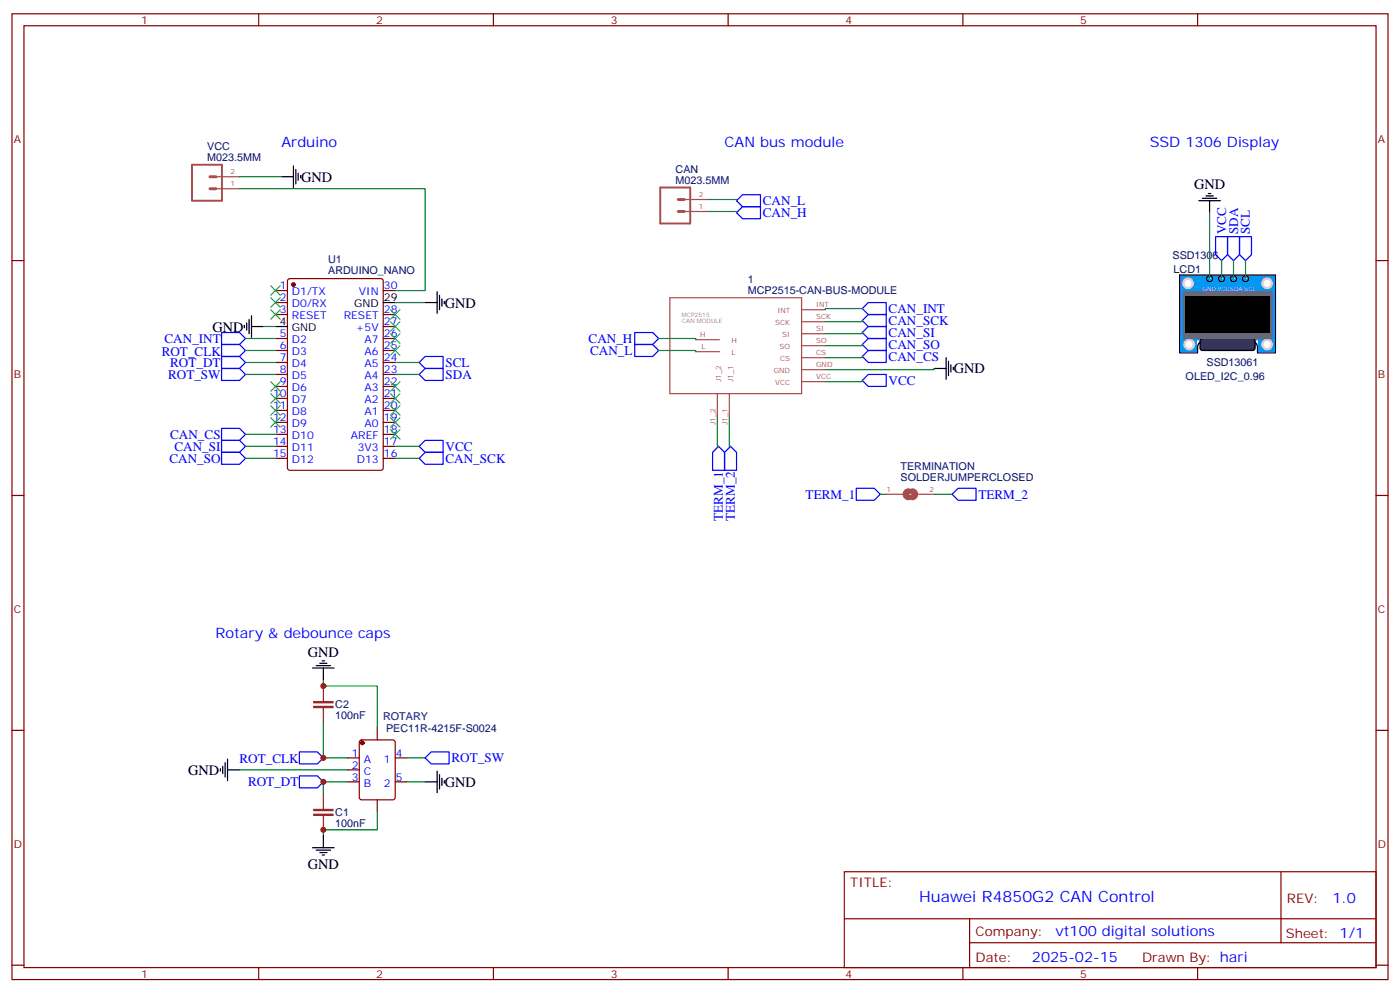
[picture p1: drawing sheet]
<svg xmlns="http://www.w3.org/2000/svg" width="412mm" height="292mm" viewBox="0 0 412 292" stroke-linecap="round" stroke-linejoin="round" font-family="sans-serif">
<g fill="none" stroke="#870000" stroke-width=".35">
<path d="M3.5 4.1h405.4v284.3h-405.4zM7.1 7.6h398.2v277.3h-398.2zM76.2 4.1v3.5M145.3 4.1v3.5M214.5 4.1v3.5M283.6 4.1v3.5M352.8 4.1v3.5M3.5 76.7h3.6M405.3 76.7h3.6M81.1 85.5h3.6M81.1 89.1h3.6M81.1 92.6h3.6"/>
<path d="M81.1 99.7h3.6M84.9 82.2l.5-.2h26.8l.6 .5 .1 55.3-.5 .6-27 .1-.7-.5v-55.3zM112.9 85.5h3.5M112.9 92.6h3.5M112.9 99.7h3.5M112.9 96.1h3.5M81.1 103.2h3.6M81.1 106.7h3.6M81.1 110.2h3.6M81.1 113.8h3.6M81.1 117.3h3.6M112.9 103.2h3.5"/>
<path d="M112.9 106.7h3.5M112.9 110.2h3.5M112.9 113.8h3.5M112.9 117.3h3.5M81.1 120.8h3.6M81.1 124.4h3.6M81.1 127.9h3.6M81.1 131.4h3.6M81.1 134.9h3.6M112.9 120.8h3.5M112.9 124.4h3.5M112.9 127.9h3.5"/>
<path d="M112.9 131.4h3.5M112.9 134.9h3.5M3.5 145.9h3.6M405.3 145.9h3.6M3.5 215h3.6M405.3 215h3.6M248.7 256.6h156.6v28.3h-156.6zM377.3 256.7v20.8M248.7 270.5h156.5M285.6 277.5h119.6M285.6 270.5v14.1M3.5 284.2h3.6"/>
<path d="M76.2 284.9v3.5M145.3 284.9v3.5M214.5 284.9v3.5M283.6 284.9v3.5M352.8 284.9v3.5M405.3 284.2h3.6"/>
</g>
<circle cx="86.4" cy="83.8" r=".53" fill="#870000" stroke="#870000" stroke-width=".35"/>
<path d="M81.1 96.1h3.6M112.9 89.1h3.5" fill="none" stroke="#000" stroke-width=".35"/>
<path d="M197.3 87.7h38.8v28.2h-38.8zM236.1 91.2h7M236.1 94.7h7M236.1 98.2h7M205 103.5h6.9M205 100h6.9M211.3 116v6.9M214.8 116v6.9M236.1 101.8h7M236.1 105.3h7M236.1 108.8h7M236.1 112.4h7" fill="none" stroke="#a64a4a" stroke-width=".35"/>
<path d="M347.5 81h28.2v19.4h-28.2z" fill="#09f" stroke="#fff" stroke-width=".35"/>
<path d="M347.5 81h28.2v22.9h-5.3v-1.8" fill="none" stroke="#000" stroke-width=".35"/>
<g fill="#fff">
<circle cx="366.9" cy="82" r=".18"/>
<circle cx="363.4" cy="82" r=".18"/>
<circle cx="356.3" cy="82" r=".18"/>
<circle cx="359.8" cy="82" r=".18"/>
</g>
<g fill="#fff" stroke="#ccc" stroke-width=".71">
<circle cx="350" cy="83.4" r="1.41"/>
<circle cx="373.2" cy="83.4" r="1.41"/>
</g>
<path d="M354.8 100.4a1.91 1.91 0 0 0-2 1.7M368.7 100.4a1.91 1.91 0 0 1 1.7 2" fill="none" stroke="#000" stroke-width=".35"/>
<path d="M354.5 100.4h14.2z" fill="#09f" stroke="#000" stroke-width=".35"/>
<g fill="none" stroke="#000" stroke-width=".35">
<path d="M347.5 81v22.9h5.3v-1.8"/>
<circle cx="356.3" cy="82" r=".88"/>
<circle cx="359.8" cy="82" r=".88"/>
<circle cx="363.4" cy="82" r=".88"/>
<circle cx="366.9" cy="82" r=".88"/>
</g>
<path d="M370.8 99.3h4.6v4.2h-4.6z" fill="#09f" stroke="#09f" stroke-width=".35"/>
<circle cx="373.2" cy="101.4" r="1.41" fill="#fff" stroke="#ccc" stroke-width=".71"/>
<path d="M347.8 99.3h4.6v4.2h-4.6z" fill="#09f" stroke="#09f" stroke-width=".35"/>
<circle cx="350.3" cy="101.4" r="1.41" fill="#fff" stroke="#ccc" stroke-width=".71"/>
<path d="M353.7 99.9l.5-.2h14.8l.7 .4v2.4l-.2 .5-.5 .2h-14.8l-.5-.2-.2-.5v-2.1z" fill="#333" stroke="#000" stroke-width=".35"/>
<path d="M348.5 85.9h26.1v13.8h-26.1z" fill="#666" stroke="#666" stroke-width=".35"/>
<path d="M349.2 87.3h24.7v10.6h-24.7z" fill="#000" stroke="#000" stroke-width=".35"/>
<path d="M106.1 218l.4-.2h9.2l.7 .5v16.5l-.4 .6-9.5 .1-.6-.5-.1-16.5zM111.1 214.3v3.5M102.3 223.1h3.5M102.3 226.7h3.5M102.3 230.2h3.5M111.1 235.5v3.5M116.4 223.1h3.5M116.4 230.2h3.5" fill="none" stroke="#870000" stroke-width=".35"/>
<circle cx="106.7" cy="218.7" r=".53" fill="#870000" stroke="#870000" stroke-width=".35"/>
<g fill="none" stroke="#000" stroke-width=".35">
<path d="M82.9 52h3.5M86.4 48.9v6.3M87.1 49.9v4.3M87.8 51v2.1M88.5 51.7v.7M353.1 59.1h6.4M354.2 58.4h4.2M355.2 57.7h2.2M356 57h.7M356.3 59.1v3.5M72 95.8v.7M72.7 95.1v2.1"/>
<path d="M73.4 94v4.2M74.1 96.1h3.5M74.1 93v6.3M125.2 89.1h3.6M128.8 85.9v6.4M129.5 87v4.2M130.2 88v2.1M130.9 88.7v.7M275.2 108.5h3.5M278.7 105.3v6.4M279.4 106.4v4.2M280.1 107.4v2.1"/>
<path d="M280.8 108.1v.7M92.1 196.7h6.3M93.1 196h4.3M94.2 195.3h2.1M94.9 194.6h.7M95.2 196.7v3.5M64.9 226.3v.7M65.6 225.6v2.1M66.3 224.5v4.3M67 226.7h3.6M67 223.5v6.3M125.2 230.2h3.6"/>
<path d="M128.8 227v6.4M129.5 228.1v4.2M130.2 229.1v2.1M130.9 229.8v.7M92.1 249.6h6.3M93.1 250.3h4.3M94.2 251h2.1M94.9 251.7h.7M95.2 246.1v3.5"/>
</g>
<g fill="none" stroke="#008700" stroke-width=".35">
<path d="M70.6 55.6h54.6v29.9h-8.8M70.6 52h12.3M208.5 58.7h8.5v.4M208.5 62.3h8.5v.3M356.3 62.6v19.4M359.8 76.7v5.3M363.4 76.7v5.3M366.9 76.7v5.3M72.3 99.7h8.8M77.6 96.1h3.5M116.4 89.1h8.8M194 99.7h11v.3"/>
<path d="M254 90.8h-10.9v.4M254 94.4v.3h-10.9M254 97.9v.3h-10.9M72.3 103.2h8.8M72.3 106.7h8.8M72.3 110.2h8.8M116.4 106.7h7.1M116.4 110.2h7.1M194 103.2h11v.3M254 101.4v.4h-10.9M254 105v.3h-10.9M254 112v.4h-10.9"/>
<path d="M275.2 108.5v.3h-32.1M72.3 131.4h8.8M72.3 134.9h8.8M72.3 127.9h8.8M116.4 131.4h7.1M116.4 134.9h7.1M211.3 122.9v8.5h.4M214.8 122.9v8.5h.4M259.3 145.5h1.8M275.2 145.5h5.3M95.2 200.2v1.8h15.9v12.3M95.2 212.5v10.6h7.1"/>
<path d="M70.6 226.7h31.7M102.3 230.2h-7.1v3.5M111.1 239v5.3h-15.9v1.8M119.9 230.2h5.3M119.9 223.1h5.3"/>
</g>
<path d="M95.2 202v4.6M95.2 208.3v4.2M95.2 233.7v4.6M95.2 240.1v4.2" fill="none" stroke="#8c2424" stroke-width=".35"/>
<g fill="#8c2424" stroke="#8c2424" stroke-width=".35">
<path d="M92.4 206.6h5.7v.3h-5.7z"/>
<path d="M92.4 208h5.7v.3h-5.7z"/>
<path d="M92.4 238.3h5.7v.4h-5.7z"/>
<path d="M92.4 239.7h5.7v.4h-5.7z"/>
</g>
<g fill="none" stroke="#00f" stroke-width=".35">
<path d="M217 59.1l1.7-1.8h5.3v3.6h-5.3zM217 62.6l1.7-1.7h5.3v3.5h-5.3zM358.1 69.7h3.5v5.3l-1.8 1.7-1.7-1.7zM361.6 69.7h3.5v5.3l-1.7 1.7-1.8-1.7zM365.1 69.7h3.6v5.3l-1.8 1.7-1.8-1.7zM65.3 97.9h5.3l1.7 1.8-1.7 1.7h-5.3zM187 97.9h5.3l1.7 1.8-1.7 1.7h-5.3zM254 94.4l1.8-1.8h5.3v3.5h-5.3zM254 97.9l1.8-1.8h5.3v3.6h-5.3zM255.8 89.1h5.3v3.5h-5.3l-1.8-1.8zM65.3 101.4h5.3l1.7 1.8-1.7 1.8h-5.3zM65.3 105h5.3l1.7 1.7-1.7 1.8h-5.3z"/>
<path d="M65.3 108.5h5.3l1.7 1.7-1.7 1.8h-5.3zM123.5 106.7l1.7-1.7h5.3v3.5h-5.3zM123.5 110.2l1.7-1.7h5.3v3.5h-5.3zM187 101.4h5.3l1.7 1.8-1.7 1.8h-5.3zM254 101.4l1.8-1.7h5.3v3.5h-5.3zM254 105l1.8-1.8h5.3v3.5h-5.3zM254 112l1.8-1.8h5.3v3.6h-5.3zM65.3 133.2h5.3l1.7 1.7-1.7 1.8h-5.3zM65.3 129.6h5.3l1.7 1.8-1.7 1.8h-5.3zM65.3 126.1h5.3l1.7 1.8-1.7 1.7h-5.3zM123.5 131.4l1.7-1.8h5.3v3.6h-5.3zM123.5 134.9l1.7-1.7h5.3v3.5h-5.3z"/>
<path d="M211.7 131.4l1.7 1.8v5.3h-3.5v-5.3zM215.2 131.4l1.8 1.8v5.3h-3.6v-5.3zM252.2 143.8h5.3l1.8 1.7-1.8 1.8h-5.3zM280.5 145.5l1.7-1.7h5.3v3.5h-5.3zM88.2 221.4h5.3l1.7 1.7-1.7 1.8h-5.3zM88.2 228.4h5.3l1.7 1.8-1.7 1.8h-5.3zM125.2 223.1l1.8-1.7h5.3v3.5h-5.3z"/>
</g>
<g fill="none" stroke="#3c3" stroke-width=".35">
<path d="M79.7 91.2l2.8 2.8M79.7 87.7l2.8 2.8M79.7 84.1l2.8 2.9M82.5 91.2l-2.8 2.8M82.5 87.7l-2.8 2.8M82.5 84.1l-2.8 2.9M115 94.7l2.8 2.8M115 98.2l2.8 2.9M115 91.2l2.8 2.8M117.8 94.7l-2.8 2.8M117.8 98.2l-2.8 2.9M117.8 91.2l-2.8 2.8"/>
<path d="M79.7 112.4l2.8 2.8M79.7 115.9l2.8 2.8M79.7 119.4l2.8 2.8M82.5 112.4l-2.8 2.8M82.5 115.9l-2.8 2.8M82.5 119.4l-2.8 2.8M115 119.4l2.8 2.8M115 115.9l2.8 2.8M115 112.4l2.8 2.8M115 101.8l2.8 2.8M117.8 119.4l-2.8 2.8M117.8 115.9l-2.8 2.8"/>
<path d="M117.8 112.4l-2.8 2.8M117.8 101.8l-2.8 2.8M79.7 122.9l2.8 2.9M82.5 122.9l-2.8 2.9M115 122.9l2.8 2.9M115 126.5l2.8 2.8M117.8 122.9l-2.8 2.9M117.8 126.5l-2.8 2.8"/>
</g>
<path d="M56.6 48.5h8.8v10.6h-8.8zM194.5 55.2h8.8v10.6h-8.8z" fill="none" stroke="#a64a4a" stroke-width=".56"/>
<path d="M61.8 52h1.8M61.8 55.6h1.8M199.8 58.7h1.7M199.8 62.3h1.7" fill="none" stroke="#a64a4a" stroke-width=".85"/>
<path d="M63.6 55.6h7M63.6 52h7M201.5 58.7h7M201.5 62.3h7M261.1 145.5h3.4M264.6 145.5h1.3M270.5 145.5h4.7" fill="none" stroke="#a64a4a" stroke-width=".35"/>
<path d="M267.6 144.6a.88 .88 0 0 0-.8 .9 .88 .88 0 0 0 .8 .9M268.7 144.6a.88 .88 0 0 1 .9 .9 .88 .88 0 0 1-.9 .9" fill="none" stroke="#a64a4a" stroke-width="1.8"/>
<g fill="#c00">
<circle cx="95.3" cy="230.2" r=".88"/>
<circle cx="95.3" cy="244.3" r=".88"/>
<circle cx="95.3" cy="202" r=".88"/>
<circle cx="95.3" cy="223.1" r=".88"/>
</g>
<text font-size="4.6" fill="#00f" x="270.8" y="265.7">Huawei R4850G2 CAN Control</text>
<g font-size="4.2" fill="#00f">
<text x="82.9" y="43.2">Arduino</text>
<text x="213.4" y="43.2">CAN bus module</text>
<text x="338.7" y="43.2">SSD 1306 Display</text>
<text x="63.5" y="187.9">Rotary &amp; debounce caps</text>
<text x="392.5" y="265.9">1.0</text>
<text x="310.9" y="275.5">vt100 digital solutions</text>
<text x="304" y="283.3">2025-02-15</text>
</g>
<g font-size="4.2">
<text x="88.7" y="53.5">GND</text>
<text x="351.7" y="55.8">GND</text>
<text x="131.1" y="90.5">GND</text>
<text x="62.6" y="97.6">GND</text>
<text x="281" y="110">GND</text>
<text x="90.7" y="193.4">GND</text>
<text x="55.4" y="228.2">GND</text>
<text x="131.1" y="231.7">GND</text>
<text x="90.7" y="255.7">GND</text>
</g>
<g font-size="3.9" fill="#00f">
<text x="224.7" y="64">CAN_H</text>
<text x="224.7" y="60.4">CAN_L</text>
<text x="361.2" y="69" transform="rotate(-90 361.2 69)">VCC</text>
<text x="364.7" y="69" transform="rotate(-90 364.7 69)">SDA</text>
<text x="368.2" y="69" transform="rotate(-90 368.2 69)">SCL</text>
<text x="261.8" y="92.1">CAN_INT</text>
<text x="261.8" y="95.6">CAN_SCK</text>
<text x="48.5" y="101">CAN_INT</text>
<text x="173.4" y="100.9">CAN_H</text>
<text x="261.8" y="99.1">CAN_SI</text>
<text x="47.6" y="104.7">ROT_CLK</text>
<text x="50.1" y="107.9">ROT_DT</text>
<text x="173.8" y="104.4">CAN_L</text>
<text x="261.8" y="102.7">CAN_SO</text>
<text x="261.8" y="106.2">CAN_CS</text>
<text x="49.5" y="111.5">ROT_SW</text>
<text x="131.2" y="108">SCL</text>
<text x="131.2" y="111.6">SDA</text>
<text x="261.8" y="113.3">VCC</text>
<text x="50.1" y="129.2">CAN_CS</text>
<text x="49.9" y="136.3">CAN_SO</text>
<text x="51.4" y="132.8">CAN_SI</text>
<text x="131.2" y="132.7">VCC</text>
<text x="131.2" y="136.2">CAN_SCK</text>
<text x="237.3" y="146.8">TERM_1</text>
<text x="288.2" y="146.8">TERM_2</text>
<text x="212.9" y="153.4" transform="rotate(-90 212.9 153.4)">TERM_1</text>
<text x="216.5" y="153.4" transform="rotate(-90 216.5 153.4)">TERM_2</text>
<text x="70.6" y="224.7">ROT_CLK</text>
<text x="133" y="224.5">ROT_SW</text>
<text x="73.1" y="231.4">ROT_DT</text>
</g>
<g font-size="3.9" fill="#800">
<text x="250.5" y="261.2">TITLE:</text>
<text x="379.1" y="265.9">REV:</text>
<text x="287.4" y="275.4">Company:</text>
<text x="378.7" y="276">Sheet: 1/1</text>
<text x="287.4" y="283.1">Date:</text>
<text x="336.4" y="283.2">Drawn By: hari</text>
</g>
<g font-size="3.2" fill="#800">
<text x="41.6" y="7.1">1</text>
<text x="110.8" y="7.1">2</text>
<text x="179.9" y="7.1">3</text>
<text x="249.1" y="7.1">4</text>
<text x="318.2" y="7.1">5</text>
<text x="4.1" y="42.2">A</text>
<text x="405.9" y="42.2">A</text>
<text x="4.1" y="111.3">B</text>
<text x="405.9" y="111.3">B</text>
<text x="4.1" y="180.4">C</text>
<text x="405.9" y="180.4">C</text>
<text x="4.1" y="249.6">D</text>
<text x="405.9" y="249.6">D</text>
<text x="41.6" y="287.9">1</text>
<text x="110.8" y="287.9">2</text>
<text x="179.9" y="287.9">3</text>
<text x="249.1" y="287.9">4</text>
<text x="318.2" y="287.9">5</text>
</g>
<g font-size="3.2" fill="#000080">
<text x="61.1" y="47.4">M023.5MM</text>
<text x="61.1" y="44.3">VCC</text>
<text x="199" y="51">CAN</text>
<text x="199" y="54.2">M023.5MM</text>
<text x="96.7" y="77.4">U1</text>
<text x="345.4" y="76.1">SSD1306</text>
<text x="96.7" y="80.6">ARDUINO_NANO</text>
<text x="220.3" y="83.4">1</text>
<text x="345.7" y="80.3">LCD1</text>
<text x="220.3" y="86.6">MCP2515-CAN-BUS-MODULE</text>
<text x="355.4" y="107.9">SSD13061</text>
<text x="349.2" y="112">OLED_I2C_0.96</text>
<text x="265.3" y="141.5">SOLDERJUMPERCLOSED</text>
<text x="265.3" y="138.3">TERMINATION</text>
<text x="98.8" y="208.4">C2</text>
<text x="98.8" y="211.7">100nF</text>
<text x="112.9" y="211.9">ROTARY</text>
<text x="113.7" y="215.4">PEC11R-4215F-S0024</text>
<text x="98.8" y="243.4">100nF</text>
<text x="98.8" y="240.1">C1</text>
</g>
<g font-size="3.2" fill="#00f">
<text x="82.5" y="85.2">1</text>
<text x="82.5" y="88.7">2</text>
<text x="86" y="87">D1/TX</text>
<text x="105.7" y="87">VIN</text>
<text x="113.1" y="85.2">30</text>
<text x="82.5" y="92.3">3</text>
<text x="86" y="90.5">D0/RX</text>
<text x="86" y="94">RESET</text>
<text x="101.2" y="94">RESET</text>
<text x="113.1" y="95.8">27</text>
<text x="113.1" y="92.3">28</text>
<text x="82.5" y="99.3">5</text>
<text x="86" y="101.1">D2</text>
<text x="104.8" y="97.5">+5V</text>
<text x="107.4" y="101.1">A7</text>
<text x="113.1" y="99.3">26</text>
<text x="82.5" y="102.8">6</text>
<text x="82.5" y="106.4">7</text>
<text x="86" y="104.6">D3</text>
<text x="107.4" y="104.6">A6</text>
<text x="113.1" y="106.4">24</text>
<text x="113.1" y="102.8">25</text>
<text x="82.5" y="109.9">8</text>
<text x="82.5" y="113.4">9</text>
<text x="86" y="108.1">D4</text>
<text x="86" y="111.7">D5</text>
<text x="107.4" y="111.7">A4</text>
<text x="107.4" y="108.1">A5</text>
<text x="113.1" y="113.4">22</text>
<text x="113.1" y="109.9">23</text>
<text x="80.5" y="116.9">10</text>
<text x="86" y="115.2">D6</text>
<text x="86" y="118.7">D7</text>
<text x="107.4" y="118.7">A2</text>
<text x="107.4" y="115.2">A3</text>
<text x="113.1" y="116.9">21</text>
<text x="80.5" y="120.5">11</text>
<text x="80.5" y="124">12</text>
<text x="86" y="122.2">D8</text>
<text x="86" y="125.8">D9</text>
<text x="107.4" y="125.8">A0</text>
<text x="107.4" y="122.2">A1</text>
<text x="113.1" y="124">19</text>
<text x="113.1" y="120.5">20</text>
<text x="80.5" y="127.5">13</text>
<text x="80.5" y="131.1">14</text>
<text x="86" y="129.3">D10</text>
<text x="103.4" y="129.3">AREF</text>
<text x="113.1" y="131.1">17</text>
<text x="113.1" y="127.5">18</text>
<text x="80.5" y="134.6">15</text>
<text x="86" y="132.8">D11</text>
<text x="86" y="136.3">D12</text>
<text x="105.1" y="136.3">D13</text>
<text x="105.4" y="132.8">3V3</text>
<text x="113.1" y="134.6">16</text>
<text x="103.6" y="222.8">1</text>
<text x="103.6" y="226.3">2</text>
<text x="107.1" y="224.5">A</text>
<text x="113.1" y="224.5">1</text>
<text x="116.6" y="222.8">4</text>
<text x="103.6" y="229.8">3</text>
<text x="107.1" y="228.1">C</text>
<text x="107.1" y="231.6">B</text>
<text x="113.1" y="231.6">2</text>
<text x="116.6" y="229.8">5</text>
</g>
<g font-size="3.2">
<text x="113.1" y="88.7">29</text>
<text x="82.5" y="95.8">4</text>
<text x="104.3" y="90.5">GND</text>
<text x="86" y="97.5">GND</text>
</g>
<g font-size="2.1" fill="#a54b4b">
<text x="67.9" y="51.3">2</text>
<text x="67.9" y="54.9">1</text>
<text x="205.8" y="58">2</text>
<text x="205.8" y="61.6">1</text>
<text x="228.4" y="95.8">SCK</text>
<text x="229" y="92.2">INT</text>
<text x="240.4" y="90.5">INT</text>
<text x="240.4" y="94">SCK</text>
<text x="206.3" y="99.3">H</text>
<text x="215.5" y="101.1">H</text>
<text x="230.4" y="99.3">SI</text>
<text x="240.4" y="97.6">SI</text>
<text x="240.4" y="101.1">SO</text>
<text x="206.7" y="102.8">L</text>
<text x="215.5" y="104.6">L</text>
<text x="229.6" y="102.8">SO</text>
<text x="229.8" y="106.3">CS</text>
<text x="240.4" y="104.6">CS</text>
<text x="212.5" y="112.5" transform="rotate(-90 212.5 112.5)">J1_2</text>
<text x="216" y="112.5" transform="rotate(-90 216 112.5)">J1_1</text>
<text x="227.9" y="109.9">GND</text>
<text x="228.4" y="113.4">VCC</text>
<text x="240.4" y="108.1">GND</text>
<text x="240.4" y="111.7">VCC</text>
<text x="210.7" y="125.2" transform="rotate(-90 210.7 125.2)">J1_2</text>
<text x="214.3" y="125.2" transform="rotate(-90 214.3 125.2)">J1_1</text>
<text x="261.2" y="144.8">1</text>
<text x="273.8" y="144.8">2</text>
</g>
<text font-size="1.8" fill="#fff" x="354.2" y="85.5">GND VCCSDA SCL</text>
<g font-size="1.8" fill="#838383">
<text x="200.8" y="93.4">MCP2515</text>
<text x="200.8" y="95.1">CAN MODULE</text>
</g>
</svg>
